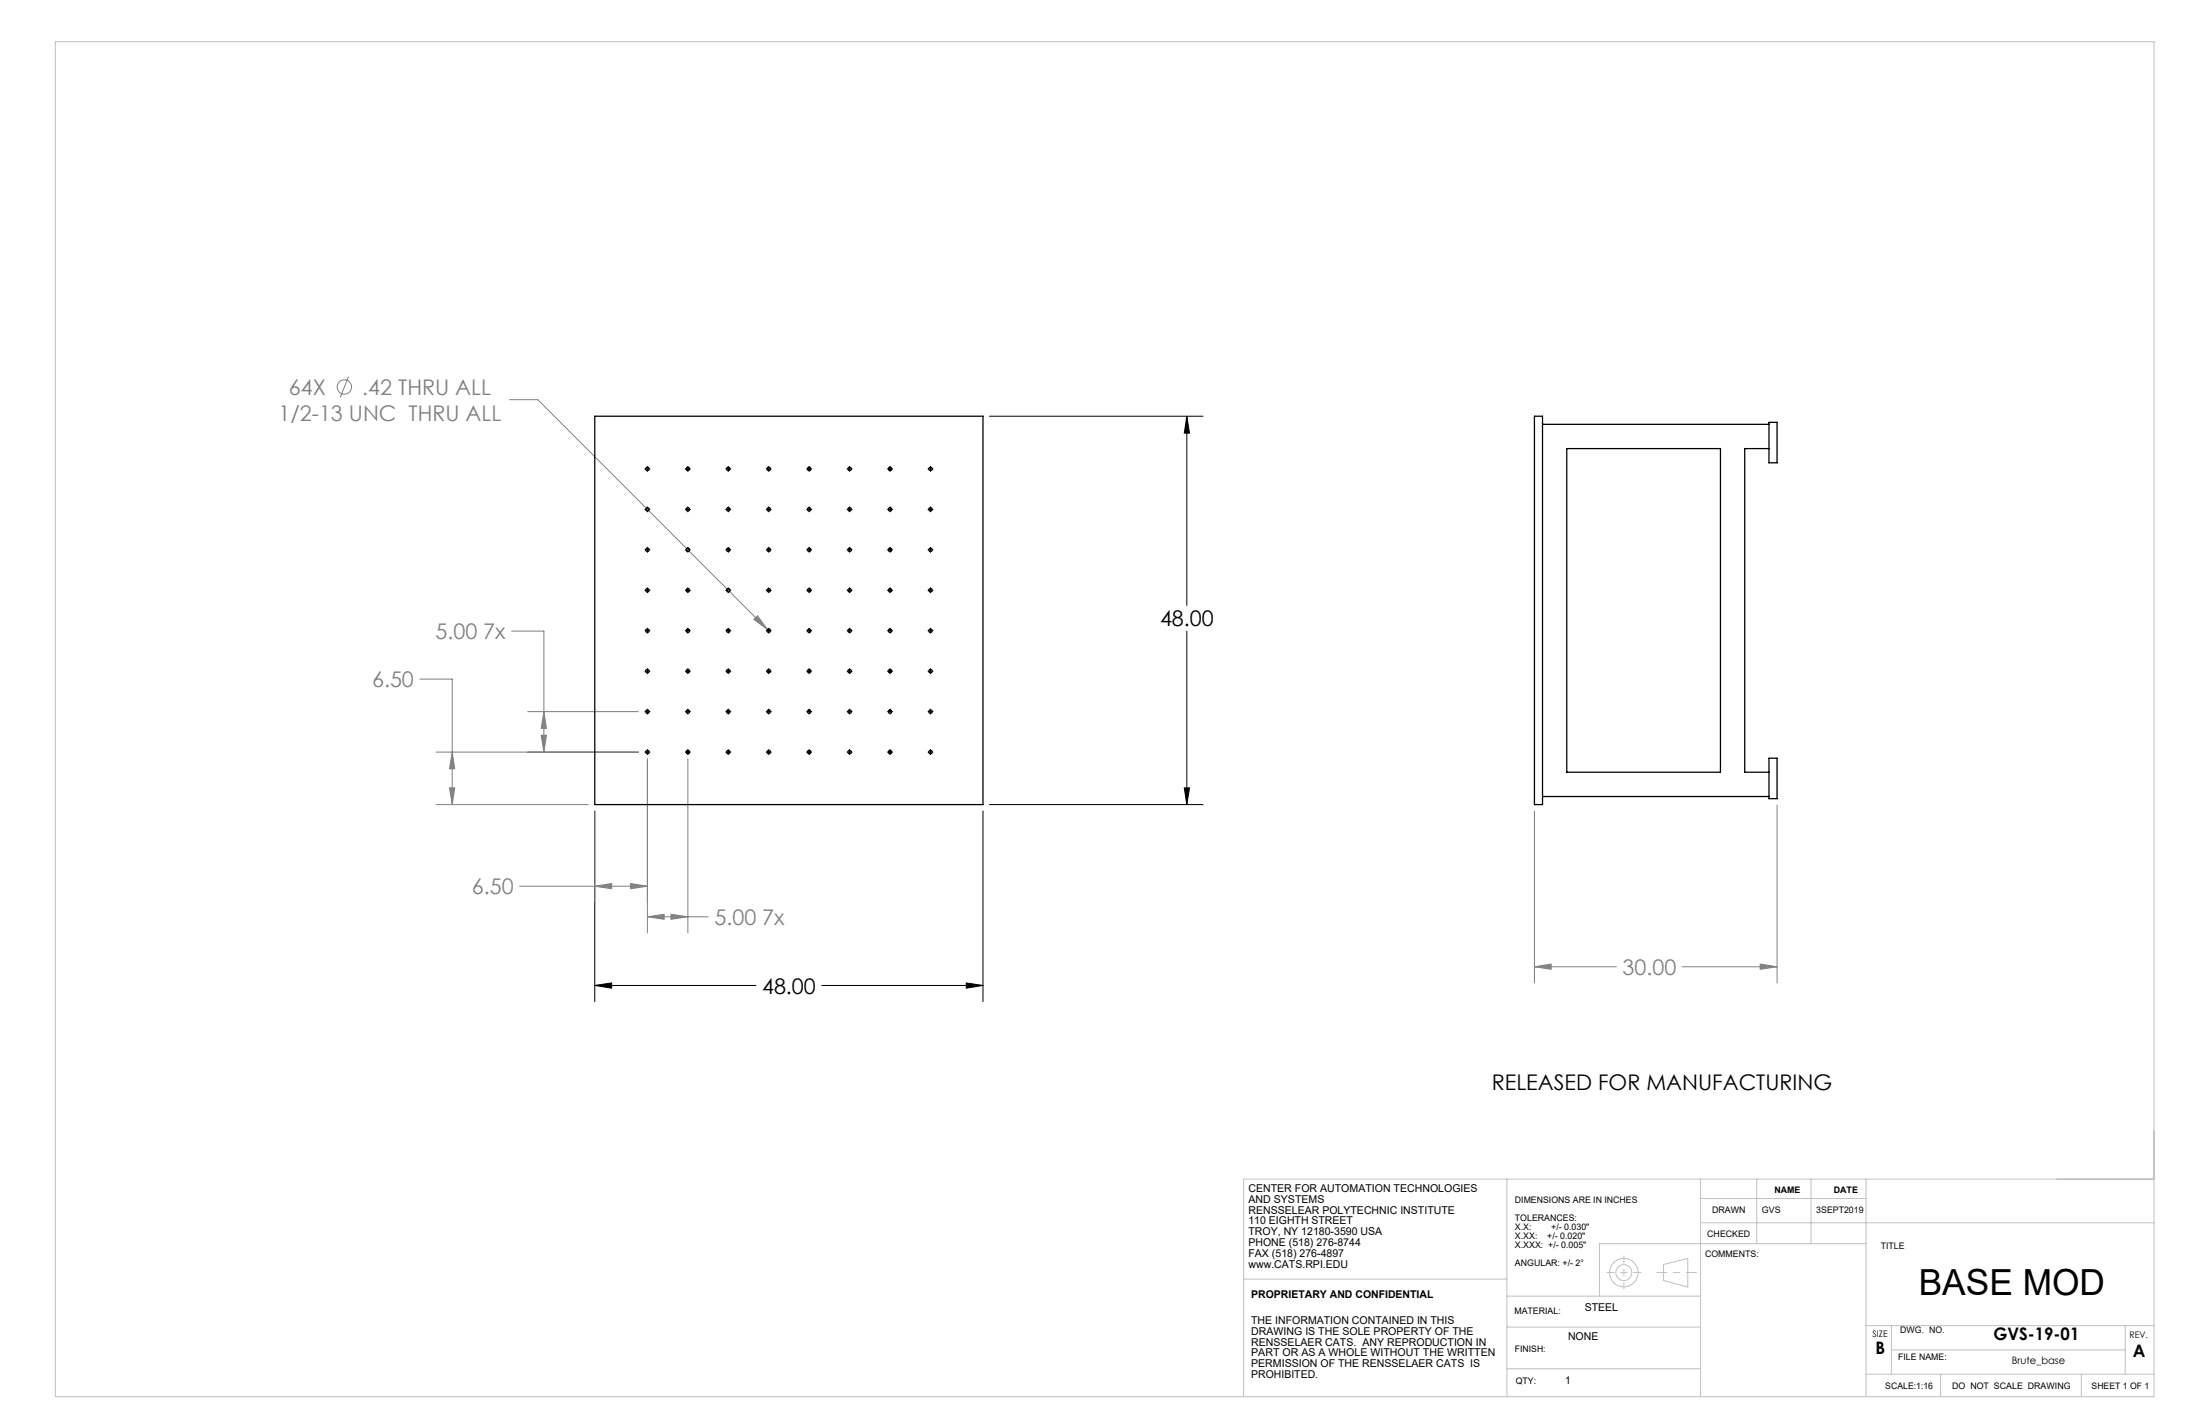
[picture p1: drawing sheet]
<svg xmlns="http://www.w3.org/2000/svg" width="432mm" height="279mm" viewBox="0 0 432 279" stroke-linecap="round" stroke-linejoin="round" font-family="sans-serif">
<g fill="none" stroke="#c0c0c0" stroke-width=".2">
<path d="M10.9 8.2h411.9v265.8h-411.9zM295.8 231.4v42.6M333.8 231.4v42.6M333.8 235.2h32.5M333.8 239.9h89M344.8 231.4v12.6M355.5 231.4v12.6M366.3 231.4v42.6M422.8 231.4h-178.7v42.6M244.1 251h51.7M295.8 254.3h38M326.5 248.1l4.8-1.2v5.6l-4.8-1.3z"/>
<path d="M366.3 244h-52.4v10.3M295.8 268.6h38M295.8 260.4h38M366.3 269.6h56.5M366.3 260.1h56.5M371.2 264.9h45.9M371.2 260.1v9.5M380.9 269.6v4.4M408.5 269.6v4.4M417.1 260.1v9.5"/>
<circle cx="318.7" cy="249.7" r="2.8"/>
<circle cx="318.7" cy="249.7" r="1.56"/>
</g>
<path d="M325.2 249.7h7.8" fill="none" stroke="#c0c0c0" stroke-width=".2" stroke-dasharray="15.2 1.3 1.3 1.3" stroke-dashoffset="13.2"/>
<path d="M322.1 249.7h-6.7" fill="none" stroke="#c0c0c0" stroke-width=".2" stroke-dasharray="15.2 1.3 1.3 1.3" stroke-dashoffset="13.8"/>
<path d="M318.7 253v-6.6" fill="none" stroke="#c0c0c0" stroke-width=".2" stroke-dasharray="15.2 1.3 1.3 1.3" stroke-dashoffset="13.9"/>
<g fill="none" stroke="#808080" stroke-width=".2">
<path d="M68.4 73.9l-1.6 4.1M100 78.4h5.6l45 45.1M82.4 133.2h6.4v24.7M100.4 123.8h6.4v23.8M103.6 139.6h21.7M106.8 139.6l.4 3.3h-1zM148 121.5l.7-.7 1.9 2.7zM85.6 147.6h39.7M85.6 157.9h29.9M88.2 154.6h1.1l-.5 3.3zM88.8 147.6l.5 3.2h-1.1zM106.2 144.3h1l-.4 3.3z"/>
<path d="M116.7 159.1v18M127.1 148.8v34.3M135 148.8v34.3M301.2 159.1v33.8M348.8 158v34.9M102 173.9h25.1M116.7 173.9l3.4-.5v1zM123.8 173.4l3.3 .5-3.3 .5zM127.1 179.9l3.3-.5v1zM127.1 179.9h11.9M131.7 179.4l3.3 .5-3.3 .5zM301.2 189.7l3.2-.5v1z"/>
<path d="M301.2 189.7h16.1M330.2 189.7h18.6M345.5 189.2l3.3 .5-3.3 .5z"/>
<circle cx="67.6" cy="75.9" r="1.41"/>
</g>
<g fill="none" stroke="#000" stroke-width=".2">
<path d="M126.6 92h.2M126.6 99.9h.2M126.9 92h.3M126.9 99.9h.3M127.1 91.5v.2M127.1 91.8v.3M127.1 92.3v.2M127.1 99.4v.2M127.1 99.8v.3M127.4 92h.2M127.4 99.9h.2M134.5 92h.2"/>
<path d="M134.5 99.9h.2M134.8 92h.3M134.8 99.9h.3M135 91.5v.2M135 91.8v.3M135 92.3v.2M135 99.4v.2M135 99.8v.3M135.3 92h.2M135.3 99.9h.2M142.5 92h.1M142.5 99.9h.1"/>
<path d="M142.8 92h.3M142.8 99.9h.3M142.9 91.5v.2M142.9 91.8v.3M142.9 92.3v.2M142.9 99.4v.2M142.9 99.8v.3M143.3 92h.1M143.3 99.9h.1M150.4 92h.2M150.4 99.9h.2M150.7 92h.3"/>
<path d="M150.7 99.9h.3M150.9 91.5v.2M150.9 91.8v.3M150.9 92.3v.2M150.9 99.4v.2M150.9 99.8v.3M151.2 92h.2M151.2 99.9h.2M158.3 92h.2M158.3 99.9h.2M158.6 92h.4M158.6 99.9h.4"/>
<path d="M158.8 91.5v.2M158.8 91.8v.3M158.8 92.3v.2M158.8 99.4v.2M158.8 99.8v.3M159.1 92h.2M159.1 99.9h.2M166.3 92h.1M166.3 99.9h.1M166.6 92h.3M166.6 99.9h.3M166.8 91.5v.2"/>
<path d="M166.8 91.8v.3M166.8 92.3v.2M166.8 99.4v.2M166.8 99.8v.3M167.1 92h.2M167.1 99.9h.2M174.2 92h.2M174.2 99.9h.2M174.5 92h.3M174.5 99.9h.3M174.7 91.5v.2M174.7 91.8v.3"/>
<path d="M174.7 92.3v.2M174.7 99.4v.2M174.7 99.8v.3M175 92h.2M175 99.9h.2M182.1 92h.2M182.1 99.9h.2M182.5 92h.3M182.5 99.9h.3M182.6 91.5v.2M182.6 91.8v.3M182.6 92.3v.2"/>
<path d="M182.6 99.4v.2M182.6 99.8v.3M183 92h.1M183 99.9h.1M194.2 81.7h41.9M232.9 81.7l.6 3.3h-1.1zM232.9 81.7v37.1M126.6 115.8h.2M126.6 107.9h.2M126.9 115.8h.3M126.9 107.9h.3M127.1 100.3v.1"/>
<path d="M127.1 107.4v.2M127.1 107.7v.3M127.1 108.2v.2M127.1 115.3v.2M127.1 115.6v.4M127.1 116.1v.2M127.4 115.8h.2M127.4 107.9h.2M134.5 115.8h.2M134.5 107.9h.2M134.8 115.8h.3M134.8 107.9h.3"/>
<path d="M135 100.3v.1M135 107.4v.2M135 107.7v.3M135 108.2v.2M135 115.3v.2M135 115.6v.4M135 116.1v.2M135.3 115.8h.2M135.3 107.9h.2M142.5 115.8h.1M142.5 107.9h.1M142.8 115.8h.3"/>
<path d="M142.8 107.9h.3M142.9 100.3v.1M142.9 107.4v.2M142.9 107.7v.3M142.9 108.2v.2M142.9 115.3v.2M142.9 115.6v.4M142.9 116.1v.2M143.3 115.8h.1M143.3 107.9h.1M150.4 115.8h.2M150.4 107.9h.2"/>
<path d="M150.7 115.8h.3M150.7 107.9h.3M150.9 100.3v.1M150.9 107.4v.2M150.9 107.7v.3M150.9 108.2v.2M150.9 115.3v.2M150.9 115.6v.4M150.9 116.1v.2M151.2 115.8h.2M151.2 107.9h.2M158.3 115.8h.2"/>
<path d="M158.3 107.9h.2M158.6 115.8h.4M158.6 107.9h.4M158.8 100.3v.1M158.8 107.4v.2M158.8 107.7v.3M158.8 108.2v.2M158.8 115.3v.2M158.8 115.6v.4M158.8 116.1v.2M159.1 115.8h.2M159.1 107.9h.2"/>
<path d="M166.3 115.8h.1M166.3 107.9h.1M166.6 115.8h.3M166.6 107.9h.3M166.8 100.3v.1M166.8 107.4v.2M166.8 107.7v.3M166.8 108.2v.2M166.8 115.3v.2M166.8 115.6v.4M166.8 116.1v.2M167.1 115.8h.2"/>
<path d="M167.1 107.9h.2M174.2 115.8h.2M174.2 107.9h.2M174.5 115.8h.3M174.5 107.9h.3M174.7 100.3v.1M174.7 107.4v.2M174.7 107.7v.3M174.7 108.2v.2M174.7 115.3v.2M174.7 115.6v.4M174.7 116.1v.2"/>
<path d="M175 115.8h.2M175 107.9h.2M182.1 115.8h.2M182.1 107.9h.2M182.5 115.8h.3M182.5 107.9h.3M182.6 100.3v.1M182.6 107.4v.2M182.6 107.7v.3M182.6 108.2v.2M182.6 115.3v.2M182.6 115.6v.4"/>
<path d="M182.6 116.1v.2M183 115.8h.1M183 107.9h.1M126.6 123.8h.2M126.6 131.7h.2M126.6 139.6h.2M126.9 123.8h.3M126.9 131.7h.3M126.9 139.6h.3M127.1 123.3v.1M127.1 123.6v.3M127.1 124.1v.1"/>
<path d="M127.1 131.2v.2M127.1 131.5v.3M127.1 132v.2M127.1 139.1v.2M127.1 139.5v.3M127.1 139.9v.2M127.4 123.8h.2M127.4 131.7h.2M127.4 139.6h.2M134.5 123.8h.2M134.5 131.7h.2M134.5 139.6h.2"/>
<path d="M134.8 123.8h.3M134.8 131.7h.3M134.8 139.6h.3M135 123.3v.1M135 123.6v.3M135 124.1v.1M135 131.2v.2M135 131.5v.3M135 132v.2M135 139.1v.2M135 139.5v.3M135 139.9v.2"/>
<path d="M135.3 123.8h.2M135.3 131.7h.2M135.3 139.6h.2M142.5 123.8h.1M142.5 131.7h.1M142.5 139.6h.1M142.8 123.8h.3M142.8 131.7h.3M142.8 139.6h.3M142.9 123.3v.1M142.9 123.6v.3M142.9 124.1v.1"/>
<path d="M142.9 131.2v.2M142.9 131.5v.3M142.9 132v.2M142.9 139.1v.2M142.9 139.5v.3M142.9 139.9v.2M143.3 123.8h.1M143.3 131.7h.1M143.3 139.6h.1M150.4 123.8h.2M150.4 131.7h.2M150.4 139.6h.2"/>
<path d="M150.7 123.8h.3M150.7 131.7h.3M150.7 139.6h.3M150.9 123.3v.1M150.9 123.6v.3M150.9 124.1v.1M150.9 131.2v.2M150.9 131.5v.3M150.9 132v.2M150.9 139.1v.2M150.9 139.5v.3M150.9 139.9v.2"/>
<path d="M151.2 123.8h.2M151.2 131.7h.2M151.2 139.6h.2M158.3 123.8h.2M158.3 131.7h.2M158.3 139.6h.2M158.6 123.8h.4M158.6 131.7h.4M158.6 139.6h.4M158.8 123.3v.1M158.8 123.6v.3M158.8 124.1v.1"/>
<path d="M158.8 131.2v.2M158.8 131.5v.3M158.8 132v.2M158.8 139.1v.2M158.8 139.5v.3M158.8 139.9v.2M159.1 123.8h.2M159.1 131.7h.2M159.1 139.6h.2M166.3 123.8h.1M166.3 131.7h.1M166.3 139.6h.1"/>
<path d="M166.6 123.8h.3M166.6 131.7h.3M166.6 139.6h.3M166.8 123.3v.1M166.8 123.6v.3M166.8 124.1v.1M166.8 131.2v.2M166.8 131.5v.3M166.8 132v.2M166.8 139.1v.2M166.8 139.5v.3M166.8 139.9v.2"/>
<path d="M167.1 123.8h.2M167.1 131.7h.2M167.1 139.6h.2M174.2 123.8h.2M174.2 131.7h.2M174.2 139.6h.2M174.5 123.8h.3M174.5 131.7h.3M174.5 139.6h.3M174.7 123.3v.1M174.7 123.6v.3M174.7 124.1v.1"/>
<path d="M174.7 131.2v.2M174.7 131.5v.3M174.7 132v.2M174.7 139.1v.2M174.7 139.5v.3M174.7 139.9v.2M175 123.8h.2M175 131.7h.2M175 139.6h.2M182.1 123.8h.2M182.1 131.7h.2M182.1 139.6h.2"/>
<path d="M182.5 123.8h.3M182.5 131.7h.3M182.5 139.6h.3M182.6 123.3v.1M182.6 123.6v.3M182.6 124.1v.1M182.6 131.2v.2M182.6 131.5v.3M182.6 132v.2M182.6 139.1v.2M182.6 139.5v.3M182.6 139.9v.2"/>
<path d="M183 123.8h.1M183 131.7h.1M183 139.6h.1M232.9 123.8v34.1M116.7 159.1v37.4M126.6 147.6h.2M126.9 147.6h.3M127.1 147.1v.1M127.1 147.4v.3M127.1 147.9v.2M127.4 147.6h.2M134.5 147.6h.2"/>
<path d="M134.8 147.6h.3M135 147.1v.1M135 147.4v.3M135 147.9v.2M135.3 147.6h.2M142.5 147.6h.1M142.8 147.6h.3M142.9 147.1v.1M142.9 147.4v.3M142.9 147.9v.2M143.3 147.6h.1M150.4 147.6h.2"/>
<path d="M150.7 147.6h.3M150.9 147.1v.1M150.9 147.4v.3M150.9 147.9v.2M151.2 147.6h.2M158.3 147.6h.2M158.6 147.6h.4M158.8 147.1v.1M158.8 147.4v.3M158.8 147.9v.2M159.1 147.6h.2M166.3 147.6h.1"/>
<path d="M166.6 147.6h.3M166.8 147.1v.1M166.8 147.4v.3M166.8 147.9v.2M167.1 147.6h.2M174.2 147.6h.2M174.5 147.6h.3M174.7 147.1v.1M174.7 147.4v.3M174.7 147.9v.2M175 147.6h.2M182.1 147.6h.2"/>
<path d="M182.5 147.6h.3M182.6 147.1v.1M182.6 147.4v.3M182.6 147.9v.2M183 147.6h.1M192.9 159.1v37.4M194.2 157.9h41.9M232.4 154.6h1.1l-.6 3.3zM116.7 193.4l3.4-.5v1zM116.7 193.4h31.7M161.3 193.4h31.6M189.7 192.9l3.2 .5-3.2 .5z"/>
</g>
<path d="M232.4 154.6h1.1l-.6 3.3zM232.9 81.7l.6 3.3h-1.1zM189.7 192.9l3.2 .5-3.2 .5zM116.7 193.4l3.4-.5v1z" fill="#000"/>
<path d="M301.2 189.7l3.2-.5v1zM345.5 189.2l3.3 .5-3.3 .5zM148.7 120.8l-.7 .7 2.6 2zM123.8 173.4l3.3 .5-3.3 .5zM116.7 173.9l3.4-.5v1zM88.8 147.6l.5 3.2h-1.1zM88.2 154.6h1.1l-.5 3.3zM127.1 179.9l3.3-.5v1zM131.7 179.4l3.3 .5-3.3 .5zM106.2 144.3h1l-.4 3.3zM106.8 139.6l.4 3.3h-1z" fill="#808080"/>
<g fill="none" stroke="#000" stroke-width=".25">
<path d="M116.7 81.7h76.2v76.2h-76.2zM301.2 81.7h1.6v76.2h-1.6zM302.8 83.3h44.4M307.5 88h30.2v63.5h-30.2zM347.2 82.9h1.6v7.9h-1.6zM347.2 88h-4.8v63.5h4.8M302.8 156.3h44.4M347.2 148.8h1.6v7.9h-1.6z"/>
<circle cx="127.1" cy="92" r=".34"/>
<circle cx="127.1" cy="99.9" r=".34"/>
<circle cx="135" cy="92" r=".34"/>
<circle cx="135" cy="99.9" r=".34"/>
<circle cx="142.9" cy="92" r=".34"/>
<circle cx="142.9" cy="99.9" r=".34"/>
<circle cx="150.9" cy="99.9" r=".34"/>
<circle cx="150.9" cy="92" r=".34"/>
<circle cx="158.8" cy="99.9" r=".34"/>
<circle cx="158.8" cy="92" r=".34"/>
<circle cx="166.8" cy="99.9" r=".34"/>
<circle cx="166.8" cy="92" r=".34"/>
<circle cx="174.7" cy="99.9" r=".34"/>
<circle cx="174.7" cy="92" r=".34"/>
<circle cx="182.6" cy="99.9" r=".34"/>
<circle cx="182.6" cy="92" r=".34"/>
<circle cx="127.1" cy="115.8" r=".34"/>
<circle cx="127.1" cy="107.9" r=".34"/>
<circle cx="135" cy="115.8" r=".34"/>
<circle cx="135" cy="107.9" r=".34"/>
<circle cx="142.9" cy="107.9" r=".34"/>
<circle cx="142.9" cy="115.8" r=".34"/>
<circle cx="150.9" cy="115.8" r=".34"/>
<circle cx="150.9" cy="107.9" r=".34"/>
<circle cx="158.8" cy="115.8" r=".34"/>
<circle cx="158.8" cy="107.9" r=".34"/>
<circle cx="166.8" cy="115.8" r=".34"/>
<circle cx="166.8" cy="107.9" r=".34"/>
<circle cx="174.7" cy="115.8" r=".34"/>
<circle cx="174.7" cy="107.9" r=".34"/>
<circle cx="182.6" cy="107.9" r=".34"/>
<circle cx="182.6" cy="115.8" r=".34"/>
<circle cx="127.1" cy="123.7" r=".34"/>
<circle cx="127.1" cy="139.6" r=".34"/>
<circle cx="127.1" cy="131.7" r=".34"/>
<circle cx="135" cy="123.7" r=".34"/>
<circle cx="135" cy="131.7" r=".34"/>
<circle cx="135" cy="139.6" r=".34"/>
<circle cx="142.9" cy="123.7" r=".34"/>
<circle cx="142.9" cy="131.7" r=".34"/>
<circle cx="142.9" cy="139.6" r=".34"/>
<circle cx="150.9" cy="123.7" r=".34"/>
<circle cx="150.9" cy="131.7" r=".34"/>
<circle cx="150.9" cy="139.6" r=".34"/>
<circle cx="158.8" cy="139.6" r=".34"/>
<circle cx="158.8" cy="131.7" r=".34"/>
<circle cx="158.8" cy="123.7" r=".34"/>
<circle cx="166.8" cy="139.6" r=".34"/>
<circle cx="166.8" cy="131.7" r=".34"/>
<circle cx="166.8" cy="123.7" r=".34"/>
<circle cx="174.7" cy="139.6" r=".34"/>
<circle cx="174.7" cy="131.7" r=".34"/>
<circle cx="174.7" cy="123.7" r=".34"/>
<circle cx="182.6" cy="139.6" r=".34"/>
<circle cx="182.6" cy="131.7" r=".34"/>
<circle cx="182.6" cy="123.7" r=".34"/>
<circle cx="127.1" cy="147.6" r=".34"/>
<circle cx="135" cy="147.6" r=".34"/>
<circle cx="142.9" cy="147.6" r=".34"/>
<circle cx="150.9" cy="147.6" r=".34"/>
<circle cx="158.8" cy="147.6" r=".34"/>
<circle cx="166.8" cy="147.6" r=".34"/>
<circle cx="174.7" cy="147.6" r=".34"/>
<circle cx="182.6" cy="147.6" r=".34"/>
</g>
<text font-size="7.1" x="376.6" y="254">BASE MOD</text>
<g font-size="4.2" fill="#808080">
<text x="56.7" y="77.5">64X</text>
<text x="71.1" y="77.5">.42 THRU ALL</text>
<text x="54.7" y="82.6">1/2-13 UNC THRU ALL</text>
<text x="85.5" y="125.4">5.00 7x</text>
<text x="73" y="134.8">6.50</text>
<text x="92.6" y="175.5">6.50</text>
<text x="140.2" y="181.5">5.00 7x</text>
<text x="318.5" y="191.3">30.00</text>
</g>
<g font-size="4.2">
<text x="227.7" y="122.9">48.00</text>
<text x="149.6" y="195">48.00</text>
<text x="292.8" y="213.9">RELEASED FOR MANUFACTURING</text>
</g>
<g font-size="3.4">
<text x="391.3" y="263">GVS-19-01</text>
<text x="368.1" y="265.7">B</text>
<text x="418.6" y="266.3">A</text>
</g>
<g font-size="2.1">
<text x="245" y="233.9">CENTER FOR AUTOMATION TECHNOLOGIES</text>
<text x="245" y="236">AND SYSTEMS</text>
<text x="245" y="238.1">RENSSELEAR POLYTECHNIC INSTITUTE</text>
<text x="245" y="240.2">110 EIGHTH STREET</text>
<text x="245" y="242.4">TROY, NY 12180-3590 USA</text>
<text x="245" y="244.5">PHONE (518) 276-8744</text>
<text x="245" y="246.6">FAX (518) 276-4897</text>
<text x="245" y="248.7">www.CATS.RPI.EDU</text>
<text x="245.6" y="254.7">PROPRIETARY AND CONFIDENTIAL</text>
<text x="311" y="257.2">STEEL</text>
<text x="245.6" y="259.8">THE INFORMATION CONTAINED IN THIS</text>
<text x="245.6" y="261.9">DRAWING IS THE SOLE PROPERTY OF THE</text>
<text x="307.8" y="263">NONE</text>
<text x="245.6" y="264">RENSSELAER CATS. ANY REPRODUCTION IN</text>
<text x="245.6" y="266.1">PART OR AS A WHOLE WITHOUT THE WRITTEN</text>
<text x="245.6" y="268.2">PERMISSION OF THE RENSSELAER CATS IS</text>
<text x="245.6" y="270.4">PROHIBITED.</text>
<text x="307.2" y="271.5">1</text>
</g>
<text font-size="2" x="394.8" y="267.7">Brute_base</text>
<g font-size="1.8">
<text x="348.3" y="234">NAME</text>
<text x="359.9" y="234">DATE</text>
<text x="297.3" y="236">DIMENSIONS ARE IN INCHES</text>
<text x="297.3" y="239.5">TOLERANCES:</text>
<text x="336" y="237.9">DRAWN</text>
<text x="345.8" y="237.9">GVS</text>
<text x="356.5" y="237.9">3SEPT2019</text>
<text x="297.3" y="241.3">X.X:</text>
<text x="297.3" y="243.1">X.XX:</text>
<text x="297.3" y="244.8">X.XXX: +/- 0.005&quot;</text>
<text x="303.7" y="243.1">+/- 0.020&quot;</text>
<text x="304.5" y="241.3">+/- 0.030&quot;</text>
<text x="335.1" y="242.7">CHECKED</text>
<text x="369.1" y="245">TITLE</text>
<text x="297.3" y="248.3">ANGULAR: +/- 2°</text>
<text x="334.7" y="246.6">COMMENTS:</text>
<text x="297.2" y="257.9">MATERIAL:</text>
<text x="367.5" y="262.3">SIZE</text>
<text x="373" y="261.6">DWG. NO.</text>
<text x="418" y="262.5">REV.</text>
<text x="297.3" y="265.2">FINISH:</text>
<text x="372.6" y="266.8">FILE NAME:</text>
<text x="297.5" y="271.6">QTY:</text>
<text x="370" y="272.4">SCALE:1:16</text>
<text x="383.2" y="272.4">DO NOT SCALE DRAWING</text>
</g>
<text font-size="1.7" x="410.5" y="272.5">SHEET 1 OF 1</text>
</svg>
